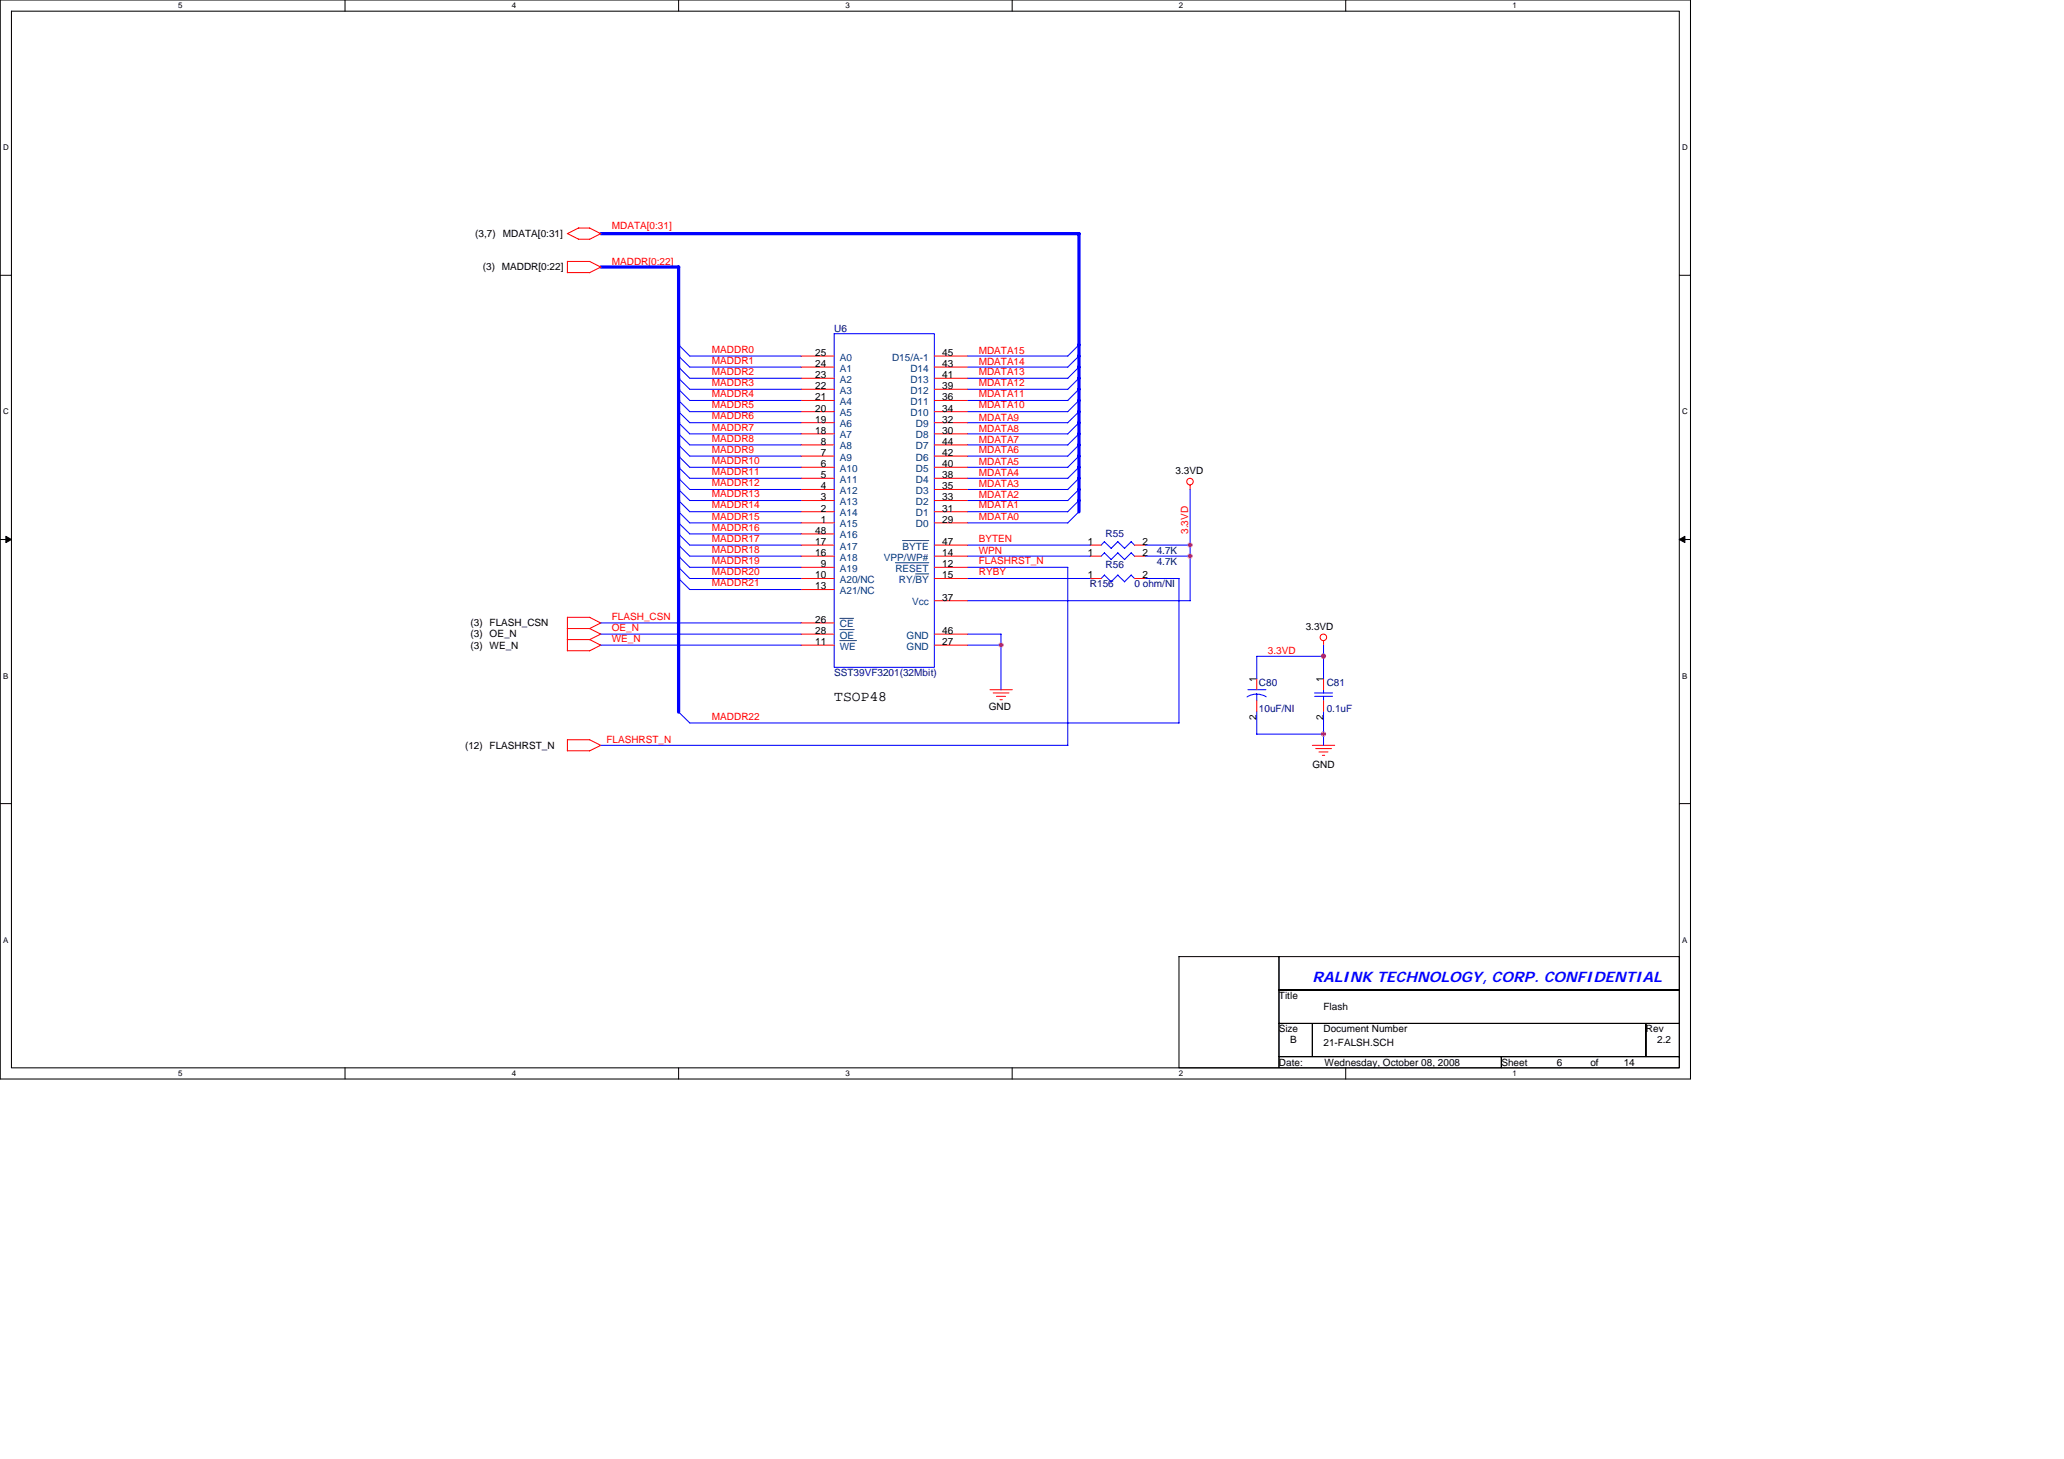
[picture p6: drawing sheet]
<svg xmlns="http://www.w3.org/2000/svg" width="297mm" height="210mm" viewBox="0 0 297 210" stroke-linecap="round" stroke-linejoin="round" font-family="sans-serif">
<path d="M0 0h243.3v155.2h-243.3zM1.6 1.6h240.1v152h-240.1z" fill="none" stroke="#000" stroke-width=".15"/>
<g fill="#fff">
<path d="M25.7 .2h.6v1.2h-.6z"/>
<path d="M25.7 153.8h.6v1.3h-.6z"/>
</g>
<path d="M49.7 0v1.6M49.7 153.6v1.6" fill="none" stroke="#000" stroke-width=".15"/>
<g fill="#fff">
<path d="M73.7 .2h.6v1.2h-.6z"/>
<path d="M73.7 153.8h.6v1.3h-.6z"/>
</g>
<path d="M97.7 0v1.6M97.7 153.6v1.6" fill="none" stroke="#000" stroke-width=".15"/>
<g fill="#fff">
<path d="M121.7 .2h.6v1.2h-.6z"/>
<path d="M121.7 153.8h.6v1.3h-.6z"/>
</g>
<path d="M145.7 0v1.6M145.7 153.6v1.6" fill="none" stroke="#000" stroke-width=".15"/>
<g fill="#fff">
<path d="M169.7 .2h.6v1.2h-.6z"/>
<path d="M169.7 153.8h.6v1.3h-.6z"/>
</g>
<path d="M193.7 0v1.6M193.7 153.6v1.6" fill="none" stroke="#000" stroke-width=".15"/>
<g fill="#fff">
<path d="M217.7 .2h.6v1.2h-.6z"/>
<path d="M217.7 153.8h.6v1.3h-.6z"/>
<path d="M.4 20.6h.8v1.3h-.8z"/>
<path d="M242.1 20.6h.8v1.3h-.8z"/>
<path d="M.4 58.6h.8v1.3h-.8z"/>
<path d="M242.1 58.6h.8v1.3h-.8z"/>
</g>
<path d="M0 39.6h1.6M241.7 39.6h1.6" fill="none" stroke="#000" stroke-width=".15"/>
<g fill="#fff">
<path d="M.4 96.6h.8v1.3h-.8z"/>
<path d="M242.1 96.6h.7v1.3h-.7z"/>
</g>
<path d="M0 77.6h1.6M241.7 77.6h1.6" fill="none" stroke="#000" stroke-width=".15"/>
<path d="M.8 77.2l.8 .4-.8 .5zM241.7 77.6l.8-.4v.9z" fill="#000" stroke="#000" stroke-width=".14"/>
<g fill="#fff">
<path d="M.4 134.6h.8v1.3h-.8z"/>
<path d="M242.1 134.6h.7v1.3h-.7z"/>
</g>
<path d="M0 115.6h1.6M241.7 115.6h1.6M169.7 137.6h14.4v16h-14.4zM184.1 137.6h57.6v4.8h-57.6zM184.1 142.4h57.6v4.8h-57.6zM184.1 147.2h4.8v4.8h-4.8zM184.1 152h32v1.6h-32zM188.9 147.2h48v4.8h-48zM216.1 152h25.6v1.6h-25.6zM236.9 147.2h4.8v4.8h-4.8z" fill="none" stroke="#000" stroke-width=".15"/>
<g fill="none" stroke="#f00" stroke-width=".15">
<path d="M81.6 39.2h3.3M81.6 33.6l1.6 .8h1.6l1.7-.8M83.3 32.8h1.6M83.3 32.8l-1.6 .8M84.9 37.6l1.6 .8M84.9 32.8l1.6 .8M84.9 37.6h-3.2v1.6M86.5 38.4l-1.7 .8M115.3 54.4h4.8M115.3 52.8h4.8M115.3 59.2h4.8M115.3 57.6h4.8"/>
<path d="M115.3 56h4.8M115.3 51.2h4.8M134.5 54.4h4.8M134.5 52.8h4.8M134.5 59.2h4.8M134.5 57.6h4.8M134.5 56h4.8M134.5 51.2h4.8M115.3 78.4h4.8M115.3 75.2h4.8M115.3 72h4.8M115.3 62.4h4.8"/>
<path d="M115.3 73.6h4.8M115.3 67.2h4.8M115.3 60.8h4.8M115.3 65.6h4.8M115.3 64h4.8M115.3 70.4h4.8M115.3 68.8h4.8M115.3 76.8h4.8M134.5 78.4h4.8M134.5 75.2h4.8M134.5 72h4.8M134.5 62.4h4.8"/>
<path d="M134.5 73.6h4.8M134.5 67.2h4.8M134.5 60.8h4.8M134.5 65.6h4.8M134.5 64h4.8M134.5 70.4h4.8M134.5 68.8h4.8M156.9 78.4h1.6M163.3 78.4h1.6M171.3 69.8v.6M81.6 90.4h3.3M81.6 93.6h3.3"/>
<path d="M81.6 92h3.3M81.7 88.8v4.8M81.7 88.8h3.2M84.9 88.8l1.6 .8M84.9 92l1.6 .8M84.9 90.4l1.6 .8M86.5 89.6l-1.7 .8M86.5 92.8l-1.7 .8M86.5 91.2l-1.7 .8M115.3 81.6h4.8M115.3 80h4.8M115.3 83.2h4.8"/>
<path d="M115.3 89.6h4.8M115.3 92.8h4.8M115.3 91.2h4.8M115.3 84.8h4.8M134.5 81.6h4.8M134.5 80h4.8M134.5 83.2h4.8M134.5 92.8h4.8M134.5 91.2h4.8M134.5 86.4h4.8M142.5 99.2h3.2M142.9 99.7h2.3"/>
<path d="M156.9 80h1.6M156.9 83.2h1.6M163.3 80h1.6M163.3 83.2h1.6M180.9 97.6v1.6M190.5 92.2v.6M190.5 97.6v1.6M81.6 108h3.3M81.7 106.4v1.6M81.7 106.4h3.2M84.9 106.4l1.6 .9M86.5 107.2l-1.7 .8"/>
<path d="M143.4 100.2h1.3M143.9 100.7h.3M180.9 100.8v1.6M188.9 107.2h3.2M189.4 107.7h2.2M189.8 108.2h1.3M190.3 108.7h.3M190.5 100.8v1.6"/>
<circle cx="171.2" cy="69.3" r=".47"/>
<circle cx="190.5" cy="91.7" r=".47"/>
</g>
<g fill="none" stroke="#00f" stroke-width=".15">
<path d="M97.6 54.4l1.7 1.6h16M97.6 56l1.7 1.6h16M97.6 51.2l1.7 1.6h16M97.6 52.8l1.7 1.6h16M97.6 57.6l1.7 1.6h16M97.6 49.6l1.7 1.6h16M97.6 59.2l1.7 1.6h16M120.1 48h14.4v48h-14.4zM139.3 57.6h14.4M139.3 59.2h14.4M139.3 52.8h14.4M139.3 51.2h14.4"/>
<path d="M139.3 56h14.4M139.3 54.4h14.4M155.3 59.2l-1.7 1.6M155.3 49.6l-1.7 1.6M155.3 54.4l-1.7 1.6M155.3 51.2l-1.7 1.6M155.3 57.6l-1.7 1.6M155.3 52.8l-1.7 1.6M155.3 56l-1.7 1.6M97.6 73.6l1.7 1.6h16M97.6 80l1.7 1.6h16M97.6 68.8l1.7 1.6h16"/>
<path d="M97.6 76.8l1.7 1.6h16M97.6 67.2l1.7 1.6h16M97.6 75.2l1.7 1.6h16M97.6 62.4l1.7 1.6h16M97.6 64l1.7 1.6h16M97.6 60.8l1.7 1.6h16M97.6 72l1.7 1.6h16M97.6 65.6l1.7 1.6h16M97.6 70.4l1.7 1.6h16M97.6 78.4l1.7 1.6h16M139.3 78.4h17.6M139.3 73.6h14.4"/>
<path d="M139.3 72h14.4M139.3 64h14.4M139.3 70.4h14.4M139.3 65.6h14.4M139.3 62.4h14.4M139.3 75.2h14.4M139.3 68.8h14.4M139.3 60.8h14.4M139.3 67.2h14.4M155.3 65.6l-1.7 1.6M155.3 67.2l-1.7 1.6M155.3 72l-1.7 1.6"/>
<path d="M155.3 73.6l-1.7 1.6M155.3 68.8l-1.7 1.6M155.3 62.4l-1.7 1.6M155.3 60.8l-1.7 1.6M155.3 70.4l-1.7 1.6M155.3 64l-1.7 1.6M158.9 79.5l1 1M159 79.5l-.5 .5M160.9 77.9l1 1M160.9 79.5l1 1M160.9 77.9l-1 1-.9-1-.5 .5M160.9 79.5l-1 1"/>
<path d="M162.8 79.5l.5 .5M162.8 79.5l-1 1M163.3 78.4l-.5-.5-1 1M164.9 78.4h6.4M171.3 70.4v16M86.5 92.8h28.8M86.5 91.2h28.8M86.5 89.6h28.8M97.6 81.6l1.7 1.6h16M97.6 83.2l1.7 1.6h16M139.3 83.2h17.6M139.3 81.6h14.4"/>
<path d="M139.3 80h17.6M139.3 92.8h4.8M139.3 91.2h4.8M139.3 86.4h32M144.1 91.2v8.1M153.7 81.6v25.7M158.9 82.7l1 1M159 82.7l-.5 .5M160.9 82.7l1 1M160.9 82.7l-1 1M162.8 82.7l.5 .5M162.8 82.7l-1 1"/>
<path d="M164.9 83.2h4.8v20.8M164.9 80h6.4M179.6 99.2h2.6M180.9 99.9v.9M189.2 99.7h2.6M190.5 92.8v4.8M190.5 99.2v.5M190.5 94.4h-9.6v3.2M86.5 107.2h67.2M97.6 102.4l1.7 1.6h70.4M180.9 102.4v3.2h9.6M182.2 100.2l-.6-.2-.8-.1a2.43 2.43 0 0 0-1.3 .4"/>
<path d="M189.2 100.2h2.6M190.5 100.2v.6M190.5 102.4v4.9"/>
</g>
<path d="M129.9 77.8h3.8M120.9 89h1.9M120.9 90.6h2M120.9 92.2h2.4M128.9 81h4.8M131.8 82.6h1.9" fill="none" stroke="#004080" stroke-width=".14"/>
<path d="M86.5 38.4h11.2M86.5 33.6h68.8v40M97.7 38.4v64" fill="none" stroke="#00f" stroke-width=".47"/>
<g fill="#f0f" stroke="#f0f" stroke-width=".15">
<circle cx="190.5" cy="105.6" r=".31"/>
<circle cx="144.1" cy="92.8" r=".31"/>
<circle cx="190.5" cy="94.4" r=".31"/>
<circle cx="171.3" cy="78.4" r=".31"/>
<circle cx="171.3" cy="80" r=".32"/>
</g>
<text font-size="2.1" x="120.1" y="100.9">TSOP48</text>
<text font-size="2.1" fill="#00f" x="188.9" y="141.3">RALINK TECHNOLOGY, CORP. CONFIDENTIAL</text>
<g font-size="1.4">
<text x="68.4" y="34.1">(3,7)</text>
<text x="72.4" y="34.1">MDATA[0:31]</text>
<text x="69.5" y="38.9">(3) MADDR[0:22]</text>
<text x="117.3" y="52.8">24</text>
<text x="117.3" y="51.2">25</text>
<text x="135.6" y="52.8">43</text>
<text x="135.6" y="51.2">45</text>
<text x="117.3" y="59.2">20</text>
<text x="117.3" y="57.6">21</text>
<text x="117.3" y="56">22</text>
<text x="117.3" y="54.4">23</text>
<text x="135.6" y="54.4">41</text>
<text x="135.6" y="59.2">34</text>
<text x="135.6" y="57.6">36</text>
<text x="135.6" y="56">39</text>
<text x="117.3" y="62.4">18</text>
<text x="117.3" y="60.8">19</text>
<text x="118.1" y="65.6">7</text>
<text x="118.1" y="64">8</text>
<text x="135.6" y="62.4">30</text>
<text x="135.6" y="60.8">32</text>
<text x="135.6" y="65.6">42</text>
<text x="135.6" y="64">44</text>
<text x="118.1" y="72">3</text>
<text x="118.1" y="67.2">6</text>
<text x="118.1" y="70.4">4</text>
<text x="118.1" y="68.8">5</text>
<text x="135.6" y="72">33</text>
<text x="135.6" y="70.4">35</text>
<text x="135.6" y="68.8">38</text>
<text x="135.6" y="67.2">40</text>
<text x="169.2" y="68.2">3.3VD</text>
<text x="117.3" y="76.8">48</text>
<text x="118.1" y="75.2">1</text>
<text x="118.1" y="73.6">2</text>
<text x="135.6" y="75.2">29</text>
<text x="135.6" y="73.6">31</text>
<text x="117.3" y="80">16</text>
<text x="117.3" y="78.4">17</text>
<text x="117.3" y="83.2">10</text>
<text x="118.1" y="81.6">9</text>
<text x="135.6" y="81.6">12</text>
<text x="135.6" y="80">14</text>
<text x="135.6" y="83.2">15</text>
<text x="135.6" y="78.4">47</text>
<text x="156.5" y="78.4">1</text>
<text x="156.5" y="83.2">1</text>
<text x="156.5" y="80">1</text>
<text x="164.4" y="78.4">2</text>
<text x="164.4" y="83.2">2</text>
<text x="164.4" y="80">2</text>
<text x="117.3" y="89.6">26</text>
<text x="117.3" y="84.8">13</text>
<text x="135.6" y="86.4">37</text>
<text x="67.7" y="90.1">(3) FLASH_CSN</text>
<text x="67.7" y="93.3">(3) WE_N</text>
<text x="67.7" y="91.7">(3) OE_N</text>
<text x="117.3" y="91.2">28</text>
<text x="117.3" y="92.8">11</text>
<text x="135.6" y="92.8">27</text>
<text x="135.6" y="91.2">46</text>
<text x="187.9" y="90.6">3.3VD</text>
<text x="180.8" y="98.1" transform="rotate(-90 180.8 98.1)">1</text>
<text x="190.5" y="98.1" transform="rotate(-90 190.5 98.1)">1</text>
<text x="66.9" y="107.7">(12) FLASHRST_N</text>
<text x="142.3" y="102.1">GND</text>
<text x="180.8" y="103.6" transform="rotate(-90 180.8 103.6)">2</text>
<text x="190.5" y="103.6" transform="rotate(-90 190.5 103.6)">2</text>
<text x="188.9" y="110.4">GND</text>
<text x="184.1" y="143.7">Title</text>
<text x="184.1" y="148.5">Size</text>
<text x="190.5" y="148.5">Document Number</text>
<text x="190.5" y="145.3">Flash</text>
<text x="236.9" y="148.5">Rev</text>
<text x="184.1" y="153.3">Date:</text>
<text x="185.7" y="150.1">B</text>
<text x="190.5" y="150.4">21-FALSH.SCH</text>
<text x="190.6" y="153.3">Wednesday, October 08, 2008</text>
<text x="216.1" y="153.3">Sheet</text>
<text x="224.1" y="153.3">6</text>
<text x="228.9" y="153.3">of</text>
<text x="233.7" y="153.3">14</text>
<text x="238.5" y="150.1">2.2</text>
</g>
<g font-size="1.4" fill="#f00">
<text x="88" y="33">MDATA[0:31]</text>
<text x="88" y="38.1">MADDR[0:22]</text>
<text x="102.5" y="52.3">MADDR1</text>
<text x="102.5" y="50.7">MADDR0</text>
<text x="102.5" y="54">MADDR2</text>
<text x="140.9" y="50.9">MDATA15</text>
<text x="140.9" y="54">MDATA13</text>
<text x="140.9" y="52.5">MDATA14</text>
<text x="102.5" y="57.2">MADDR4</text>
<text x="102.5" y="58.7">MADDR5</text>
<text x="102.5" y="55.5">MADDR3</text>
<text x="140.9" y="58.7">MDATA10</text>
<text x="140.9" y="55.5">MDATA12</text>
<text x="140.9" y="57.2">MDATA11</text>
<text x="102.5" y="63.5">MADDR8</text>
<text x="102.5" y="65.2">MADDR9</text>
<text x="102.5" y="62">MADDR7</text>
<text x="102.5" y="60.3">MADDR6</text>
<text x="140.9" y="65.2">MDATA6</text>
<text x="140.9" y="63.7">MDATA7</text>
<text x="140.9" y="62.1">MDATA8</text>
<text x="140.9" y="60.5">MDATA9</text>
<text x="102.5" y="71.5">MADDR13</text>
<text x="102.5" y="70">MADDR12</text>
<text x="102.5" y="68.3">MADDR11</text>
<text x="102.5" y="66.7">MADDR10</text>
<text x="140.9" y="68.5">MDATA4</text>
<text x="140.9" y="66.9">MDATA5</text>
<text x="140.9" y="70.1">MDATA3</text>
<text x="140.9" y="71.7">MDATA2</text>
<text x="102.5" y="78">MADDR17</text>
<text x="102.5" y="73.2">MADDR14</text>
<text x="102.5" y="76.3">MADDR16</text>
<text x="102.5" y="74.7">MADDR15</text>
<text x="140.9" y="73.2">MDATA1</text>
<text x="140.9" y="74.7">MDATA0</text>
<text x="140.9" y="78">BYTEN</text>
<text x="171" y="76.8" transform="rotate(-90 171 76.8)">3.3VD</text>
<text x="102.5" y="82.7">MADDR20</text>
<text x="102.5" y="81.2">MADDR19</text>
<text x="102.5" y="79.5">MADDR18</text>
<text x="140.9" y="82.7">RYBY</text>
<text x="140.9" y="79.7">WPN</text>
<text x="140.9" y="81.2">FLASHRST_N</text>
<text x="88" y="89.2">FLASH_CSN</text>
<text x="102.5" y="84.3">MADDR21</text>
<text x="88" y="90.7">OE_N</text>
<text x="88" y="92.4">WE_N</text>
<text x="182.5" y="94.1">3.3VD</text>
<text x="87.3" y="106.9">FLASHRST_N</text>
<text x="102.5" y="103.5">MADDR22</text>
</g>
<g font-size="1.4" fill="#000080">
<text x="120.1" y="47.7">U6</text>
<text x="159.1" y="77.3">R55</text>
<text x="159.1" y="81.8">R56</text>
<text x="166.5" y="79.7">4.7K</text>
<text x="166.5" y="81.3">4.7K</text>
<text x="156.9" y="84.5">R156</text>
<text x="163.3" y="84.5">0 ohm/NI</text>
<text x="120.1" y="97.3">SST39VF3201(32Mbit)</text>
<text x="181.2" y="98.7">C80</text>
<text x="190.9" y="98.7">C81</text>
<text x="181.2" y="102.4">10uF/NI</text>
<text x="190.9" y="102.4">0.1uF</text>
</g>
<g font-size="1.4" fill="#004080">
<text x="120.9" y="53.5">A1</text>
<text x="120.9" y="51.9">A0</text>
<text x="128.4" y="51.9">D15/A-1</text>
<text x="131" y="53.5">D14</text>
<text x="120.9" y="59.9">A5</text>
<text x="120.9" y="58.3">A4</text>
<text x="120.9" y="56.7">A3</text>
<text x="120.9" y="55.1">A2</text>
<text x="131" y="59.9">D10</text>
<text x="131" y="58.3">D11</text>
<text x="131" y="55.1">D13</text>
<text x="131" y="56.7">D12</text>
<text x="120.9" y="64.7">A8</text>
<text x="120.9" y="63.1">A7</text>
<text x="120.9" y="61.5">A6</text>
<text x="131.8" y="63.1">D8</text>
<text x="131.8" y="61.5">D9</text>
<text x="131.8" y="64.7">D7</text>
<text x="120.9" y="71.1">A12</text>
<text x="120.9" y="69.5">A11</text>
<text x="120.9" y="67.9">A10</text>
<text x="120.9" y="66.3">A9</text>
<text x="131.8" y="71.1">D3</text>
<text x="131.8" y="66.3">D6</text>
<text x="131.8" y="69.5">D4</text>
<text x="131.8" y="67.9">D5</text>
<text x="120.9" y="77.5">A16</text>
<text x="120.9" y="74.3">A14</text>
<text x="120.9" y="75.9">A15</text>
<text x="120.9" y="72.7">A13</text>
<text x="131.8" y="75.9">D0</text>
<text x="131.8" y="72.7">D2</text>
<text x="131.8" y="74.3">D1</text>
<text x="120.9" y="80.7">A18</text>
<text x="120.9" y="79.1">A17</text>
<text x="120.9" y="82.3">A19</text>
<text x="120.9" y="83.9">A20/NC</text>
<text x="127.2" y="80.7">VPP/WP#</text>
<text x="128.9" y="82.3">RESET</text>
<text x="129.4" y="83.9">RY/BY</text>
<text x="129.9" y="79.1">BYTE</text>
<text x="120.9" y="85.5">A21/NC</text>
<text x="131.3" y="87.1">Vcc</text>
<text x="120.9" y="91.9">OE</text>
<text x="120.9" y="90.3">CE</text>
<text x="120.9" y="93.5">WE</text>
<text x="130.5" y="93.5">GND</text>
<text x="130.5" y="91.9">GND</text>
</g>
<g font-size="1.1">
<text x="25.7" y="1.2">5</text>
<text x="73.7" y="1.2">4</text>
<text x="121.7" y="1.2">3</text>
<text x="169.7" y="1.2">2</text>
<text x="217.7" y="1.2">1</text>
<text x=".4" y="21.6">D</text>
<text x="242.1" y="21.6">D</text>
<text x=".4" y="59.6">C</text>
<text x="242.1" y="59.6">C</text>
<text x=".4" y="97.6">B</text>
<text x="242.1" y="97.6">B</text>
<text x=".4" y="135.6">A</text>
<text x="242.1" y="135.6">A</text>
<text x="25.7" y="154.8">5</text>
<text x="73.7" y="154.8">4</text>
<text x="121.7" y="154.8">3</text>
<text x="169.7" y="154.8">2</text>
<text x="217.7" y="154.8">1</text>
</g>
</svg>
